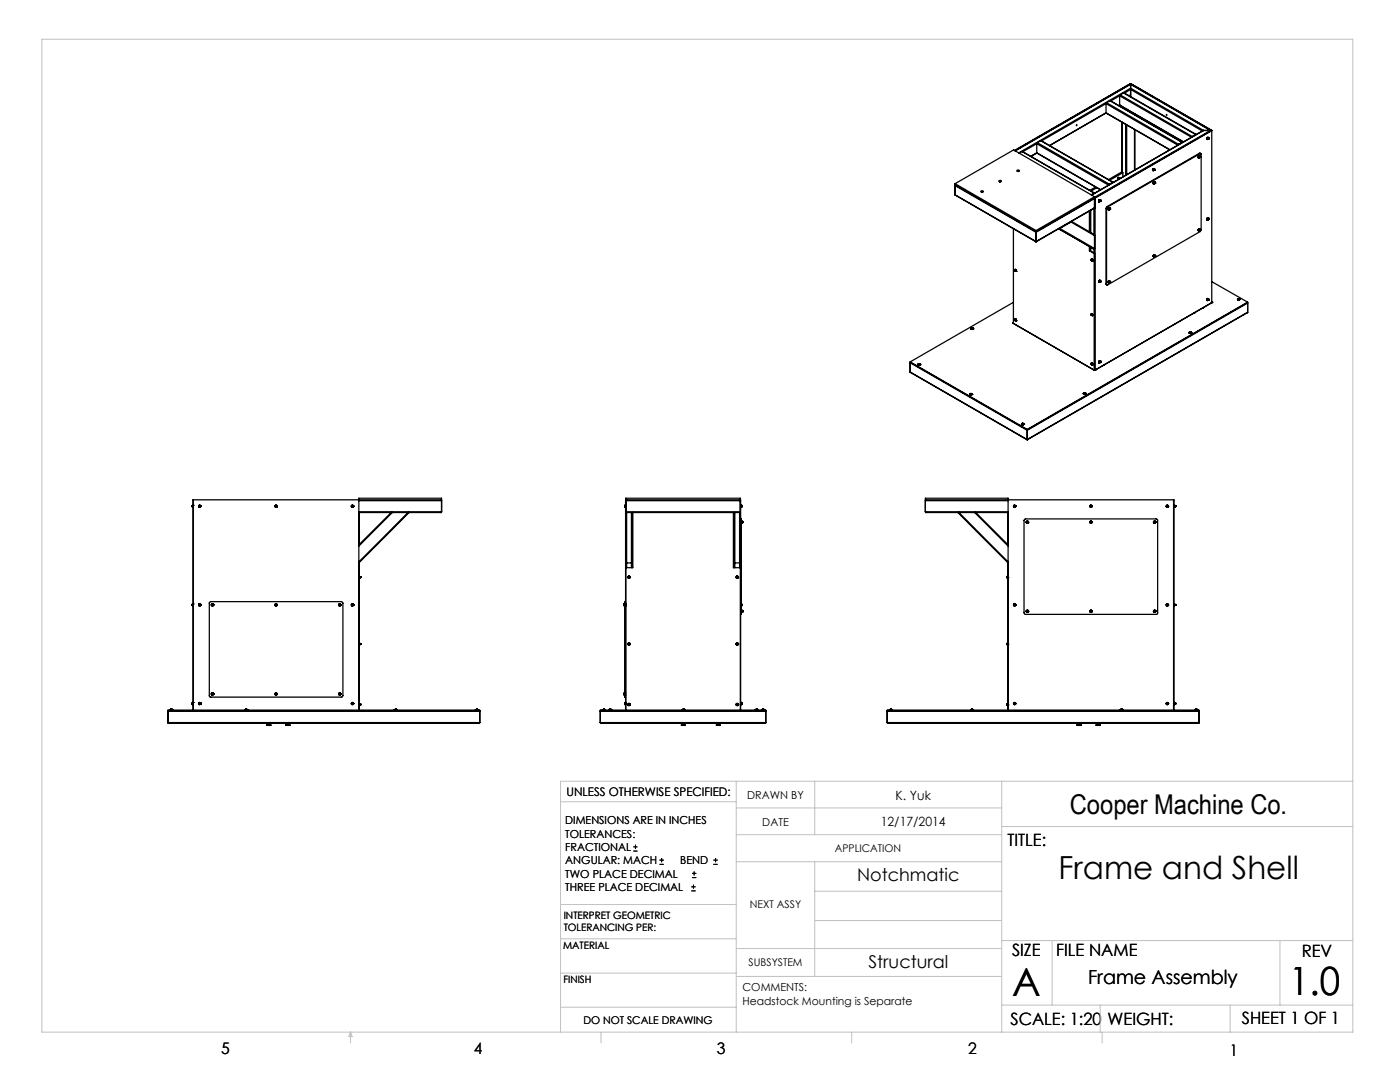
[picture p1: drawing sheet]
<svg xmlns="http://www.w3.org/2000/svg" width="279mm" height="216mm" viewBox="0 0 279 216" stroke-linecap="round" stroke-linejoin="round" font-family="sans-serif">
<g fill="none" stroke="#000" stroke-width=".2">
<path d="M126.4 169.8h.8M126.4 169h.8M126.8 168.6v.8M131.6 172.5h.9M131.6 171.6h.9M132 171.2v.8M138 177.8h.8M138 177h.8M138.1 175.1h.9M138.1 174.3h.9M138.4 176.5v.8M138.5 173.9v.8"/>
<path d="M142.4 172.5h.8M142.4 171.6h.8M142.8 171.2v.8"/>
</g>
<g fill="none" stroke="#c0c0c0" stroke-width=".2">
<path d="M8.4 7.8h261.6v198.2h-261.6zM111.9 160h35M146.9 155.9v50.1M162.6 155.9v10.6M199.9 155.9v50.1M270 155.9h-158.1v50.1M146.9 166.5h53M146.9 161.2h53M146.9 171.9h53M162.6 171.9v22.9M162.6 177.8h37.3M199.9 164.9h70.1"/>
<path d="M111.9 194.2h35M111.9 187.3h35M111.9 180.5h35M146.9 189.3h53M146.9 194.8h53M162.6 183.7h37.3M199.9 187.7h70.1M210 187.7v12.9M255.4 187.7v12.9M70 206v2.1M70 206l.3 .8h-.7zM111.9 201h35"/>
<path d="M119.9 206v2.1M170 206v2.1M199.9 200.6h70.1M219.6 200.6v5.4M220 206v2.1M245.5 200.6v5.4"/>
</g>
<g fill="none" stroke="#000" stroke-width=".25">
<path d="M223.4 19.1v1.9M223.4 19.1l14.4 8.3M223.4 19.1l-1.7 1M223.6 18.9l-.2 .2M223.6 18.9l14.3 8.3M224.2 18.6l14.5 8.2M224.2 18.6l-.6 .3M224.2 18.6l14.4 8.2M225.6 16.7l16.2 9.3M225.6 16.7l-23.1 13.3M225.6 17.6v.3M225.6 18.7v.1"/>
<path d="M225.6 16.8h.1M225.6 16.8l-23 13.3M225.6 16.8l16.1 9.3M225.6 16.7v.1M225.6 16.8v.8M225.6 17.9v1.4M225.6 16.7l-23.1 13.4M225.6 17.6l14.6 8.4M225.6 16.8l16 9.2M225.6 17.9l-1.2 .7M225.6 17.6l-22.3 12.9M225.6 17.9l14.4 8.2"/>
<path d="M190.6 38.9h.1M190.6 37l16.2 9.4M190.6 38.9l16.2 9.3M190.6 36.7v.2l16.2 9.3M190.6 37v1.9M190.6 36.7l16.2 9.3M190.6 36.7l11.7-6.8 16.1 9.4M190.7 36.9l-.1 .1M190.7 38.9l16.1 9.4M195.8 38.1h.3a.18 .18 0 0 1 0 .2 .18 .18 0 0 1-.2 0 .18 .18 0 0 1-.1-.2zM195.9 38.3h.2M199.5 36.3h.2"/>
<path d="M203 34l.3-.1a.21 .21 0 0 1-.1 .3 .21 .21 0 0 1-.2-.2zM203.1 34.2h.2M203.1 34.2h.1M203.2 34.2h.1M204 30.2l14.4 8.3M204 30.2l-.6 .4M204 30.2l14.3 8.3M206.9 30.5v.1M206.9 28.7v1.8M206.9 28.7l14.3 8.2M206.9 30.5l12.8 7.4M206.9 28.7l-2.8 1.6"/>
<path d="M206.9 30.5l-1.2 .7M206.9 30.6l12.7 7.3M206.9 30.6l-1.2 .6M207 28.5l-.1 .2M207 28.5l14.4 8.3M207.7 28.1l14.4 8.3M207.7 28.1l-.7 .4M214.8 25l.1-.1-.1 .2zM218.3 38.5l.1 .1M218.3 38.5l-.5 .4M218.4 39.3v34.5M218.4 39.3l-11.6 6.7"/>
<path d="M218.5 39.5l-11.7 6.9M218.5 39.5v34.4M218.7 37.3l-1.2 .7M218.9 37.5l-1.2 .6M219.5 39.9h.1M219.5 39.9l-.2 .1v.3M219.5 39.9l-.2 .2v.2M220.7 22.5l12.7 7.4zM220.7 22.5l-11.2 6.6M220.7 20.7v1.8M220.7 20.7l14.4 8.3M220.7 20.7l-12.8 7.4"/>
<path d="M220.7 22.5l-11.3 6.5M220.8 20.5l-.1 .2M220.8 20.5l14.4 8.3M221.4 36.8l-.1 .1M221.5 20.1l14.5 8.3M221.5 20.1l-.7 .4M221.5 20.1l14.4 8.3M222.1 36.4h.1M222.1 36.4l-.7 .4M223.1 35.4v.2l.1-.1M223.2 35.5v.1M223.2 35.5h.1"/>
<path d="M223.2 35.4h.1M223.2 35.4l-.1 .1M223.2 35.6h.1M223.2 35.4v.1M223.2 35.4v.2M223.3 35.5h.1M223.3 35.5h-.1M223.3 35.4l-.1 .1M223.3 35.4v.1M223.4 21h.1M223.4 21l-.1 .1M223.4 21l12.8 7.3"/>
<path d="M223.5 21l12.6 7.3M223.9 21.3v.1M223.9 24.4v10M224.1 34.5l-2.7 1.5M224.1 34.5v.8M224.1 34.5l-.3-.2-2.6 1.5M224.6 21.7v.1M224.6 24.8v10.2M224.9 21.8v.2M224.9 24.9v10M226.4 22.7v.2M226.4 25.9v8"/>
<path d="M226.5 22.8v.1M226.5 25.9v8M230.1 34h.1M230.1 33.7h.2M230.1 33.7v.3M230.2 33.9h.1M230.2 33.9l.1 .1M230.2 36.7h.1M230.3 33.9v.1M230.3 33.8l.1 .1M230.3 33.8h.1M230.3 33.8v.1"/>
<path d="M230.3 33.9h.1M230.3 33.9h-.1M230.3 33.7l-.2 .1v.2M230.3 33.7h.1M230.3 36.6h.1M230.3 33.7h-.2M230.3 33.7h-.2v.3M230.3 36.5l.1 .1M230.3 33.9l-.2 .1M230.3 33.7l.1 .1M230.3 36.5h.1M230.3 36.5v.1"/>
<path d="M230.3 36.6l.1 .1M230.4 36.3h.1M230.4 36.3l-.2 .2v.2M230.4 33.9l-.1 .1M230.4 36.5h.1M230.4 36.6h.1M230.4 36.6v.1M230.4 33.8l-.1-.1-.2 .1 .1 .2h.1M230.4 33.8v.1M230.4 33.9h-.1M230.4 36.3l-.2 .1v.3M230.4 36.3l-.2 .4 .3-.2"/>
<path d="M230.4 36.3l.1 .2M230.4 36.3v.3M230.4 36.6l-.2 .1M230.5 36.5h-.1M235.2 28.8l-.1 .1M235.9 28.4h.1M235.9 28.4l-.7 .4M237.9 27.2l-.1 .2M238.6 26.8h.1M238.6 26.8l-.7 .4M239.1 31.4l.1 .1M239.1 31.4v.1"/>
<path d="M239.1 31.5h.1M239.2 31.5h.1M239.2 31.3l.2-.1a.16 .16 0 0 1 0 .2 .16 .16 0 0 1-.2 0zM239.3 31.3h.1M239.3 31.3v.1M239.3 31.4h.1M239.3 31.4l.1 .1M239.3 31.3l.1 .1M239.3 31.1l.1 .1M239.3 31.1l-.2 .2 .1 .2M239.3 31.4v.1M239.3 31.5h.1"/>
<path d="M239.4 31.3h.1M239.4 31.4v.1M239.4 31.4h.1M239.4 31.1v.1M239.4 31.1l-.3 .3M239.4 30.6h.2M239.4 31.2l-.2 .3M239.4 31.1h.1M239.4 31.1l-.3 .2 .1 .2M239.4 31.3v.1M239.4 30.6l.1 .1M239.4 30.6l-18.4 10.6"/>
<path d="M239.4 31.2v.2M239.4 31.2l-.3 .2M239.4 31.4l-.2 .1M239.5 30.7h.2v15.2l-.1 .2-18.5 10.7-.2 .1-.1-.2M239.5 30.7l-18.4 10.6M240.2 26l-22.4 12.9M240.2 26h1.4M240.2 26l-22.3 12.9M240.8 27.8h.1M240.9 27.8h.1M241 27.7h.1M241 27.8h.1"/>
<path d="M241 27.6h.1M241.1 27.4h.1M241.1 27.6h.1M241.1 27.4l-.3 .1v.3M241.1 27.6v.1M241.1 27.5l.1 .1M241.1 27.4l-.2 .2v.2M241.1 27.7v.1M241.1 27.7h.1M241.1 27.4l-.3 .2 .1 .2M241.1 27.7l-.2 .1M241.2 27.6l-.2-.1-.1 .3h.1l.1-.1"/>
<path d="M241.2 27.6l-.1 .1M241.6 26l.1 .1M241.6 26l-23.2 13.4M241.8 26l-23.3 13.5M241.8 26l-35 20.2M241.8 26v34.4l-23.3 13.5M241.8 26h.1M202.2 45.6v18.9M202.5 54l.1 .1M202.5 54l.1-.2 .2 .2-.1 .2-.1-.1M202.5 54l.2 .2M202.5 53.8v.2"/>
<path d="M202.5 54h.1M202.5 53.8h.1M202.5 54h.2M202.6 53.8h.1M202.6 53.9h.1M202.6 53.9v.1M202.6 54h.1M202.6 54v.1M202.6 54.1h.1M202.6 53.8l.2 .1-.1 .3M202.6 53.8l.2 .1v.3M202.6 53.8h-.1"/>
<path d="M202.6 54h-.1M202.6 53.8l.1 .4M202.7 53.8l.1 .4M202.7 54h-.1M202.7 54.2h.1M202.8 54.2h.1M206.8 46.2v.2M206.8 48.2v.1M206.8 46v.2M206.8 46.4v1.8M211.3 45.6l7 4.1M211.3 45.6l6.4 3.7"/>
<path d="M211.5 45.6h-.2M211.5 45.6l6.9 4-.1 .1M213.7 44.3l4.7 2.7-.1-.2M213.7 44.3l-2.2 1.3M213.8 44.2l-.1 .1M213.8 44.2l4.5 2.6M217.4 42.1l.1 4.2M217.4 49.2v.8M217.4 50l1 .6M217.6 42v4.4M217.6 49.3v.8M217.7 42v4.4"/>
<path d="M217.7 49.3v.8M217.7 49.3l.6 .4M217.8 51.9h.1M217.8 51.7v.3l.2 .1M217.8 51.9v.1M217.8 51.7l.3 .1-.1 .3M217.8 51.7l.1 .1M217.8 51.7h.1M217.8 51.8l.1 .1M217.8 51.8v.1M217.8 52h.1M217.8 51.7l.3 .2-.1 .2"/>
<path d="M217.9 51.9h.1M217.9 52h.1M217.9 51.9h-.1M217.9 51.9l-.1 .1M217.9 51.8l.1 .3-.2-.2M217.9 51.9v.1M217.9 51.8l-.1 .1M217.9 51.8l.1 .3M217.9 51.7l.2 .4M217.9 52h-.1M218.3 41.6v5.2M218.3 49.7v.8"/>
<path d="M218.4 41.5v.1M218.4 50.6v23.2M218.4 41.5h.1M218.4 41.5l-11.6 6.8M218.4 41.5l-11.6 6.7M219.3 56.3h.1M219.3 40.3h.1M219.4 56.2h.1M219.4 40.1v.1M219.4 40.1h.1M219.5 56.1h.1M219.5 56.1v.1"/>
<path d="M219.5 56.2h.1M219.5 40.2h.1M219.5 40h.1M219.5 40.1h.1M219.5 40.1h-.1M219.5 40.1l-.1 .1M219.5 56.3h.1M219.5 40l.1 .1M219.5 56h.1M219.5 56.2v.1M219.5 40.1v.1M219.5 56l-.2 .1v.2"/>
<path d="M219.5 40v.1M219.5 56.1l.1 .1M219.6 56.2l-.2 .1M219.6 40.1l-.2 .2M219.6 56.2h-.1M219.6 40.1h-.1M219.6 40v.1M219.6 40l-.1 .1M219.6 56.1h-.2v.2M219.6 40h-.2v.3M220.7 56.7l.2 .2M220.7 41.6v15.1"/>
<path d="M220.7 41.6l.1 .1M220.7 56.7h.1M220.8 41.7v15M221 41.2l-.3 .4M221 41.2l.1 .1M221.1 41.3l-.3 .4M221.2 56.3v.1M221.2 41.8v.1M221.2 41.8h.1M221.2 56.4h.1M221.2 41.9h.1M221.3 56.2h.1"/>
<path d="M221.3 56.2l.1 .1M221.3 41.7h.1M221.3 41.7l.1 .1M221.4 56.1a.15 .15 0 0 1 .1 .2 .15 .15 0 0 1-.3 0zM221.4 56h.1M221.4 56l-.2 .2v.2M221.4 41.5h.1M221.4 41.5l-.2 .1v.3M221.4 56.2h.1M221.4 56.3h.1M221.4 41.7h.1M221.4 41.8h.1"/>
<path d="M221.4 56l-.2 .4M221.4 41.5l-.2 .4M221.4 56.2l.1 .1M221.4 41.5l-.1 .4 .2-.2M221.4 56.1h.1M221.4 56.1v.1M221.4 41.6h.1M221.4 41.6v.1M221.4 41.5h-.2v.3M221.4 56l-.2 .3 .1 .1M221.4 56v.1M221.4 41.5l.1 .2"/>
<path d="M221.4 41.5l-.2 .3 .1 .1M221.4 56.1l.1 .2M221.4 41.5l.1 .3-.2 .1M221.4 41.7v.1M221.4 56l-.2 .3M221.4 56.1h-.2v.2M221.4 41.5l-.2 .3M221.5 56.3l-.2 .1M221.5 41.7h.1M230.2 51.2h.1M230.3 51.1h.1M230.3 51l.1 .1"/>
<path d="M230.3 51h.1M230.3 51v.1M230.3 51.2h.1M230.4 50.8h.1M230.4 50.8l-.2 .2v.2M230.4 51h.1M230.4 51.1h.1M230.4 51.1l-.1 .1M230.4 51.1v.1M230.4 50.8l-.2 .1v.3M230.4 50.8v.1M230.4 50.9v.2"/>
<path d="M230.4 51.1l-.2 .1M230.5 51l-.1 .2M230.5 51l-.1 .1M230.5 51l-.1-.1h-.1l-.1 .3h.2M239.1 45.9l.1 .1M239.1 45.9v.1M239.1 46h.1M239.2 46h.1M239.3 45.8v-.1a.15 .15 0 0 1 .1 .2 .15 .15 0 0 1-.2 0zM239.3 45.9h.1M239.3 45.6h.1M239.3 45.6l-.2 .2 .1 .2"/>
<path d="M239.3 45.9v.1M239.4 45.8h.1M239.4 45.8v.1M239.4 45.9h.1M239.4 45.6l-.3 .3M239.4 45.6l-.2 .4M239.4 45.6l-.3 .2 .1 .2M239.4 45.6h.1M239.4 45.7v.2M239.4 45.9l-.2 .1M240.8 43.9h.1M240.8 59.9h.1"/>
<path d="M240.9 43.9h.1M240.9 59.9v.1M241 43.8h.1M241 59.8h.1M241 59.8v.1M241 43.7v.1M241.1 43.8h.1M241.1 43.6h.1M241 43.7h.1M241 59.9h.1M241 59.7h.1M241 59.7l.1 .1"/>
<path d="M241 59.8l.1 .1M241 43.7l.1 .1M241.1 43.5h.1M241.1 59.6h.1M241.1 43.6v.1M241.1 43.7h.1M241.1 43.7h-.1M241.1 59.7v.1M241.1 59.8h.1M241.1 59.9h-.1M241.1 43.5l-.3 .1v.3M241.1 59.6l-.3 .1v.2"/>
<path d="M241.1 59.9h.1M241.1 43.5l.1 .1M241.1 43.5l-.3 .2 .1 .2M241.1 59.6l.1 .1M241.1 59.6l-.2 .1v.2M241.1 43.7v.1M241.1 59.8v.1M241.1 59.6l-.3 .1 .1 .3M241.1 43.5l-.2 .1v.3M241.1 59.6l-.2 .1v.3M241.1 59.6l-.3 .2 .1 .1M241.1 43.7l-.1 .1"/>
<path d="M241.1 43.8l-.2 .1M241.1 59.8l-.2 .2M241.2 43.6l-.1-.1-.2 .4h.1l.1-.2M241.2 59.7l-.2-.1-.1 .3 .1 .1 .1-.2M241.2 43.6l-.1 .1M241.2 59.7l-.1 .1M241.8 56.2l7.2 4.1M247 59.7l.2-.1 .2 .1M247 59.8h.1M247 59.7l.1 .2h.2M247 59.8l.3 .1M247 59.7v.1"/>
<path d="M247.1 59.6h.2l.1 .2h-.4M247.1 59.6h.1M247.1 59.7h.1M247.1 59.6l-.1 .2M247.2 59.6h.1M247.2 59.6v.1M247.2 59.7h.1M247.3 59.7h.1M247.3 59.6v.1M247.4 59.8h-.4M247.4 59.7l-.1 .2M247.4 59.8l-.1 .1"/>
<path d="M247.4 59.7l-.4 .1M247.4 59.7v.1M181.6 74.2l23.4 13.6M181.6 72.2l23.4 13.5M181.6 72.2l23.4 13.6M181.6 72.4v1.8M181.6 72.4l23.4 13.5M181.6 74.2l23.4 13.5M181.6 72.4h.1M183.2 72.7l.1 .1 .3-.1M183.2 72.7h.1M183.2 72.7l.2 .2 .3-.2"/>
<path d="M183.4 72.6l.2 .1h-.3M183.4 72.6h.1M183.4 72.6l-.1 .1M183.4 72.6v.1M183.4 72.6l-.2 .1M183.4 72.6l.2 .1M183.4 72.7h.1M183.5 72.6v.1M183.5 72.6h.1M183.6 72.7l-.1 .1-.3-.1M183.6 72.7l-.2 .1-.2-.1M183.6 72.7h.1"/>
<path d="M183.7 72.7h.1M193.5 78.7h.1M193.5 78.7l.2 .1 .3-.1M193.6 78.7l.1 .1 .3-.1M193.6 78.6v.1M193.6 78.7h.1M193.7 78.6h.1M193.7 78.5l.3 .2h-.4M193.7 78.5h.1M193.7 78.5v.1M193.7 78.5l-.1 .2M193.7 78.5l-.1 .1"/>
<path d="M193.7 78.5l.3 .1M193.7 78.6l.1 .1M193.8 65.6l.2 .1 .2-.1M193.8 65.6h.1M193.8 78.6h.1M193.8 65.6l.1 .1h.2M193.8 65.6l.3 .1M193.8 65.5v.1M193.8 78.6v.1M193.9 65.5h.1M193.9 65.4h.2M193.9 65.4h.1"/>
<path d="M193.9 65.4l-.1 .1 .1 .2 .3-.1-.1-.2M194 65.4l-.2 .1M194 65.4l.2 .1M194 65.5h.1M194 65.4h.1M194 78.6l-.2 .2-.2-.1M194 78.7l-.3 .1-.1-.1M194 78.6v.1M194 78.7h.1M194 65.5v.1M194 65.4v.1M194.1 65.5h.1"/>
<path d="M194.2 65.6h.1M194.2 65.6l-.1 .1M194.2 65.5l-.1 .2-.3-.1M194.2 65.6h-.4M194.2 65.5v.1M202.2 60.3l-20.6 11.9M202.5 63.6v.3l.2 .1M202.5 63.8h.1M202.5 63.8v.1M202.5 63.9h.1M202.5 63.6l.1 .1M202.5 63.6h.1"/>
<path d="M202.6 63.6h.1M202.6 63.8h.1M202.6 63.9h.1M202.6 63.6l.2 .3-.1 .1M202.6 63.6l.2 .1v.3M202.6 63.8v.1M202.6 63.8l-.1 .1M202.6 63.7l.1 .3-.2-.2M202.6 63.7l-.1 .1M202.6 63.7l.1 .3M202.7 63.6l.1 .4M202.7 63.9h.1"/>
<path d="M202.7 63.9h-.1M202.7 64h.1M202.8 64h.1M216.2 78.6h.1M216.2 78.5l.1 .2h.3M216.2 78.6l.4 .1M216.2 78.5l.1 .1M216.2 78.5v.1M216.3 78.5h.3l-.3 .1zM216.4 78.5h.1M216.3 78.5h.1M216.4 78.4h.1"/>
<path d="M216.4 78.4v.1M216.4 78.4l-.2 .1M216.4 78.4l.2 .1M216.5 78.5h.1M216.5 78.4h.1M216.5 78.4v.1M216.6 78.5l-.1 .2-.2-.1M216.6 78.6h.1M216.6 78.5v.2M216.6 78.6v.1M216.6 78.5l-.3 .1M216.6 78.6h-.3"/>
<path d="M216.6 78.5v.1M217.8 72.5h.1a.16 .16 0 0 1 .1 .3 .15 .15 0 0 1-.2 0 .15 .15 0 0 1 0-.2zM217.8 62.8v.1M217.8 72.6h.1M217.8 72.6v.1M217.8 62.8h.1M217.8 62.8v-.2l.2 .2v.2l-.2-.1M217.8 72.7l.2 .1M217.8 72.5v.2M217.8 62.6v.3l.2 .1M217.8 72.7h.1M217.8 72.5h.3l-.1 .3"/>
<path d="M217.8 62.6l.3 .1-.1 .3M217.8 72.5h.1M217.8 62.6h.1M217.8 72.4h.1M217.8 62.9h.1M217.8 72.4l.3 .3-.1 .1M217.8 62.6l.3 .2v.2M217.9 72.7h.1M217.9 72.6v.1M217.9 72.6h.1M217.9 62.8h.1M217.9 62.9h-.1"/>
<path d="M217.9 62.9h.1M217.9 72.6h-.1M217.9 72.7h-.1M217.9 72.6l-.1 .1M217.9 62.8h-.1M217.9 72.5l.1 .3M217.9 62.6l.1 .4M217.9 62.8l-.1 .1M217.9 72.5l.2 .3M217.9 62.6l.2 .3M217.9 62.8v.1M217.9 62.6l.2 .4"/>
<path d="M218 63h.1M218.4 73.8l.1 .1M218.6 73.8h.1M219.3 72.4h.1M219.4 72.3h.1M219.5 72.2h.1M219.5 72.2l-.1 .1M219.5 72.3h.1M219.5 72.2v.1M219.5 72h.1M219.5 72l-.2 .1v.3M219.5 72l-.2 .2v.2"/>
<path d="M219.6 72.3l-.2 .1M219.6 72.2h-.1M219.6 72.2h.1M219.6 72.1h-.2v.3M220.2 72.9h.1M220.2 72.8l.1 .1M237.3 66.4h.1M237.3 66.4l.2 .1 .2-.1M237.3 66.3a.16 .16 0 0 1 .3-.1 .15 .15 0 0 1 0 .2zM237.3 66.3v.1M237.4 66.3h.1M237.5 66.3h.1"/>
<path d="M237.5 66.2l-.2 .1M237.5 66.2l.2 .1M237.5 66.2v.1M237.5 66.3l.1 .1M237.5 66.2l.1 .1M237.5 66.2h.1M237.6 66.3h.1M237.6 66.3v.1M237.7 66.4l-.1 .1-.3-.1M237.7 66.4h.1M237.7 66.3l-.1 .2-.3-.1M237.7 66.4l-.2 .1-.2-.1"/>
<path d="M237.7 66.3v.1M238.3 62.4h.1M238.4 62.4h.1M240 61.5h.1M240.2 61.3v.1M241.7 60.4l.1 .1M241.8 60.4h.1M241.8 60.2l.2 .1-23.6 13.6-16.3-9.4 .1-.2-.1 .2M241.8 60.3h.2M248.9 60.4l.1 .1M248.9 62.4l-43.9 25.4M249 62.3l-.1 .1"/>
<path d="M249 60.3l-44 25.4M249 60.3l-44 25.5M249 60.5v1.8M249 60.5l-44 25.4M249 62.3l-44 25.4M38.6 99.7v42M71.6 99.9h16.5M87.9 99.7l.2 .2M88.1 99.9v2.2M125.1 99.7l-.2 .2h22.8l-.1-.2M184.7 99.9h16.5M184.7 99.9v2.2"/>
<path d="M184.9 99.7l-.2 .2M203.9 84.6l.1 .2 .3-.2M203.9 84.7h.1M203.9 84.7l.1 .1 .3-.1M203.9 84.6v.1M203.9 84.6h.1M204 84.5h.1M204 84.6h.1M204 84.5v.1M204.1 84.5l-.2 .1M204.1 84.5l.2 .1M204.1 84.6h.1"/>
<path d="M204.1 84.5h.1M204.1 84.5v.1M204.1 84.5l.1 .1M204.2 84.6h.1M204.3 84.7h.1M204.3 84.6l-.1 .1h-.3M204.3 84.6l-.2 .2-.2-.1M204.3 84.6h.1M205 85.8v.1M205 87.7v.1M205 85.7v.1M205 85.9v1.8"/>
<path d="M234.2 99.7v42M38.3 101h.1M38.3 101l.1 .1M38.3 101.1h.1M38.4 101.1v.1M38.4 101v.1M38.4 101h.1M38.4 100.9v.1M38.4 101.1h.1M38.4 101.2h.1M38.4 100.8h.1M38.4 100.8v.1"/>
<path d="M38.4 100.8v.4M38.5 100.8v.4M38.5 101.2h.1M38.5 100.8h.1M39.8 101h.1M39.8 101.1h.1M39.8 100.9v.1M39.8 101v.1M39.8 100.9h.1M39.9 101h.1M39.9 101.1h.1M39.9 100.9v.1"/>
<path d="M39.9 101v.1M39.9 100.9h.1M55 101h.1M55 101.1h.1M55 100.9l.1 .1M55 100.9v.1M55 101v.1M55 100.9h.1M55.1 101.1h-.1M55.1 101.1h.1M55.1 101h.1M55.1 100.9l.1 .1"/>
<path d="M55.1 100.9v.1M55.1 101l.1 .1M55.1 100.9h.1M55.1 101v.1M55.2 101.1h-.1M55.2 101h-.1M55.2 101.1h.1M55.2 101h.1M70.2 101h.1M70.2 101.1h.1M70.2 101.1h.2M70.3 101h.1"/>
<path d="M70.3 100.9v.1M70.3 100.9l-.1 .1M70.3 101l-.1 .1M70.3 100.9h.1M70.3 101.1h.1M70.3 101v.1M70.4 100.9v.1M70.4 100.9l-.1 .1M70.4 101.1h.1M70.4 101v.1M70.4 101h.1M70.4 100.9h.1"/>
<path d="M71.6 108.7l6.5-6.4h.2l-6.7 6.7M71.6 112.1l9.8-9.8h.2l-10 10M71.6 113.3h.1M71.6 102.1h16.5M71.6 115h.1M71.6 115.4h.1M71.6 102.3v6.4M71.6 112.3v29.4M71.7 115h.1M71.7 115.4h.1M71.7 115v.4M71.8 115.4h-.1"/>
<path d="M71.8 115v.1M71.8 115v.4M71.8 115.3v.1M71.8 115.1h.1M71.8 115.3h.1M71.8 115.1v.1M71.8 115.2h.1M71.8 115.2v.1M88.1 102.1l-.1 .2h-16.4M124.7 101.1v.1M124.7 101.1h.1M124.7 101h.1"/>
<path d="M124.7 101v.1M124.7 101.2h.1M124.7 100.8h.1M124.7 100.8v.2M124.7 100.8v.4M124.8 100.8v.4M124.8 100.8h.1M124.8 100.8l-.1 .4M124.8 100.9h.1M124.9 102.3v9.8M124.9 102.3h.2M124.9 112.1l.2 .2"/>
<path d="M124.9 102.3v-2.9h22.8v2.9M124.9 112.1v29.6M125.1 102.3v10M125.1 102.3l-.2-.2h22.8l-.1 .2M125.1 112.3h.9M125.1 102.3h22.5M125.1 112.3v1M125.4 115.1h.1M125.4 115.1v.1M125.4 115.2h.1M125.4 115.1h.2M125.5 115.1h.1"/>
<path d="M125.5 115.2h.1M125.5 115.3h.1M125.5 115.2v.1M125.6 115.1h.1M125.6 115.3h.1M125.6 115.2h.1M125.6 115.1v.1M126 102.3v10M126 112.3v1M126.2 102.3v9.8M126.2 112.1l-.2 .2M126.2 112.1v1.2"/>
<path d="M126.3 102.3v11h-1.4M146.4 102.3v11h1.3M146.5 102.3v9.8M146.5 112.1l.1 .2M146.5 112.1v1.2M146.6 102.3v10M146.6 112.3h1M146.6 112.3v1M147 115.1h.1M147 115.1v.1M147 115.2h.1M147 115.1h.2"/>
<path d="M147.1 115.1h.1M147.1 115.2h.1M147.1 115.3h.1M147.1 115.1v.2M147.1 115.2v.1M147.2 115.1h.1M147.2 115.2h.1M147.2 115.2h-.1M147.2 115.1v.1M147.6 102.3v10M147.6 102.3h.1M147.6 112.3v1"/>
<path d="M147.7 102.3v9.8M147.7 112.1l-.1 .2M147.7 112.1v29.6M147.8 100.8h.1M147.8 101.2h.1M147.8 101.1h.1M147.8 100.9h.1M147.8 100.8v.4M147.8 103.5h.2v.4M147.8 103.9h.2M147.9 100.8h.1M147.9 101.2h.1"/>
<path d="M147.9 100.8v.4M147.9 100.8l.1 .1M148 101.1l-.1 .1M148 101.1h.1M148 101v.1M148 101h.1M148 100.9h.1M148 100.9v.1M148 104h.1M148 103.9v18.4M148 104v.4M148 104.4h.1"/>
<path d="M148.1 104v.1M148.1 104v.4M148.1 104.1h.1M148.1 104.1v.1M148.1 104.2h.1M148.1 104.2v.2M184.7 102.1l.2 .2M184.7 102.1h16.5M184.9 102.3h16.3M201 115.1v.1M201 115.1h.1M201 115.2v.1"/>
<path d="M201 115.2h.1M201 115.3v.1M201 115.3h.1M201 115.4h.1M201 115h.1M201 115v.1M201 115v.4M201.1 115v.4M201.1 115h.1M201.1 115.4h.1M201.1 115.3h.1M201.2 115.3h.1"/>
<path d="M201.2 113.3h.1M201.2 108.7l-6.5-6.4h-.2l6.7 6.7M201.2 112.1l-9.8-9.8h-.2l10 10M202.4 101h.1M202.4 101h.2M202.5 101.1h.1M202.5 100.9h.1M202.5 100.9v.1M202.5 101h.1M202.5 100.9v.2M202.5 101v.1M202.6 101h.1"/>
<path d="M204.5 103.6l.2-.1h26l.3 .1v18.9l-26.5 .1-.1-.3v-18.4zM204.9 104.2h.1M204.9 104.1h.1M204.9 104.1v.1M204.9 104.1h.2M205 104.1h.1M205 104.2h.1M205 104.2v.1M205 104.3h.1M205 104.1v.2M205.1 104.2h.1M205.1 104.1v.1"/>
<path d="M205.1 104.1h.1M205.1 104.2h-.1M217.6 104.2h.1M217.6 101h.1M217.6 101h.2M217.6 104.1h.1M217.6 104.1v.1M217.6 104.1h.2M217.7 104.1h.1M217.7 104.2h.1M217.7 104.2v.1M217.7 104.3h.1"/>
<path d="M217.7 101h.1M217.7 101.1h.1M217.7 100.9h.1M217.7 100.9v.1M217.7 100.9v.2M217.7 101v.1M217.7 104.1v.1M217.8 104.2h.1M217.8 104.1v.1M217.8 104.1h.1M217.8 101h.1M217.8 101h-.1"/>
<path d="M217.8 104.2h-.1M230.3 104.2h.1M230.3 104.1h.1M230.3 104.1v.1M230.3 104.1h.2M230.4 104.1h.1M230.4 104.2h.1M230.4 104.2v.1M230.4 104.3h.1M230.4 104.1v.1M230.5 104.2h.1M230.5 104.1v.1"/>
<path d="M230.5 104.1h.1M230.5 104.2h-.1M232.8 101h.1M232.8 101h.3M232.9 101h.1M232.9 101.1h.1M232.9 100.9h.1M232.9 100.9v.1M232.9 100.9v.2M233 101h.1M233 101.1h.1M233 101v.1"/>
<path d="M233 100.9v.1M233.1 101h.1M234.3 100.8h.1M234.3 100.8v.4M234.4 100.8h.1M234.4 101.2h.1M234.4 100.8v.4M234.4 101.2h-.1M234.4 100.8l.1 .1M234.4 101.1v.1M234.4 100.9l.1 .1M234.4 101h.1"/>
<path d="M234.4 101.1h.1M234.5 101h.1M234.5 101v.1M234.5 101.1h.1M234.5 101.1h-.1M38.3 120.7h.1M38.4 120.8v.1M38.4 120.7v.1M38.4 120.7h.1M38.4 120.7h-.1M38.4 120.6v.1M38.4 120.6h.1"/>
<path d="M38.4 120.8h.1M38.4 120.9h.1M38.4 120.5h.1M38.4 120.5v.1M38.4 120.5v.4M38.5 120.5v.4M38.5 120.9h.1M38.5 120.5h.1M39.8 120.7h.1M39.8 120.8h.1M39.8 120.6v.1M39.8 120.7v.1"/>
<path d="M39.8 120.6h.1M39.9 120.7h.1M39.9 120.8h.1M39.9 120.6v.1M39.9 120.6h.1M39.9 120.7v.1M41.8 120.2l.3-.1h26.2l.1 .3v18.4l-.1 .2h-26.5zM42.3 120.7h.1M42.3 138.4h.1M42.3 120.7v.1M42.3 120.8h.1M42.3 138.5h.1"/>
<path d="M42.3 138.5v.1M42.3 138.6h.1M42.3 120.7h.2M42.3 138.5h.2M42.4 120.7h.1M42.4 138.4h.1M42.4 138.5h.1M42.4 120.7v.1M42.4 138.5v.1M42.4 120.6h.1M42.4 120.6v.1M42.4 120.8h.1"/>
<path d="M42.4 120.7l-.1 .1M42.4 138.5l-.1 .1M42.4 138.4v.1M42.4 120.6v.2M42.5 138.5h.1M42.5 120.7v.1M55 120.7h.1M55 138.5h.1M55 138.4h.1M55 138.4v.1M55 120.7v.1M55 120.8h.1"/>
<path d="M55 138.5v.1M55 138.6h.1M55 120.7h.2M55 138.5h.2M55.1 138.5h.1M55.1 120.7v.1M55.1 138.5v.1M55.1 120.6h.1M55.1 120.6v.1M55.1 120.7h.1M55.1 120.8h.1M55.1 138.4h.1"/>
<path d="M55.1 120.7l-.1 .1M55.1 138.4l-.1 .1M55.1 138.5l-.1 .1M55.1 138.4v.1M55.1 120.6v.2M55.1 120.7l.1 .1M55.2 120.8h.1M55.2 120.7v.1M55.2 138.5h.1M67.7 120.7h.1M67.7 138.5h.1M67.7 138.4h.1"/>
<path d="M67.7 138.4v.1M67.7 120.7v.1M67.7 120.8h.1M67.7 138.5v.1M67.7 138.6h.1M67.7 120.7h.2M67.7 120.7l.1 .1M67.7 138.5l.1 .1M67.7 138.5h.2M67.8 120.7h.1M67.8 138.4h.1M67.8 120.6h.1"/>
<path d="M67.8 120.6v.1M67.8 120.8h.1M67.8 138.5v.1M67.8 138.5h.1M67.8 120.7l-.1 .1M67.8 138.4l-.1 .1M67.8 138.5l-.1 .1M67.8 138.4v.1M67.8 120.6v.2M67.9 138.5h.1M67.9 120.7v.1M70.2 120.7h.1"/>
<path d="M70.2 120.8h.1M70.2 120.8h.2M70.3 120.7h.1M70.3 120.6v.1M70.3 120.6l-.1 .1M70.3 120.7l-.1 .1M70.3 120.6h.1M70.3 120.7v.1M70.3 120.8h.1M70.4 120.6v.1M70.4 120.6l-.1 .1M70.4 120.7h.1"/>
<path d="M70.4 120.6h.1M70.4 120.8h.1M70.4 120.7v.1M71.6 128.3h.1M71.6 128.7h.1M71.7 128.3h.1M71.7 128.7h.1M71.7 128.3v.4M71.8 128.7h-.1M71.8 128.3v.1M71.8 128.3v.4M71.8 128.6v.1"/>
<path d="M71.8 128.4h.1M71.8 128.6h.1M71.8 128.4v.1M71.8 128.5h.1M71.8 128.5v.1M124.5 120.8l.1 .1M124.5 138.5l.1 .2M124.5 120.7v.1M124.5 120.7h.1M124.5 120.6v.1M124.5 120.6h.1M124.5 120.8h.1"/>
<path d="M124.5 138.5h.1M124.5 138.4v.1M124.5 138.4h.1M124.5 138.6h.1M124.6 120.9h.1M124.6 120.5h.1M124.6 120.5l-.1 .1M124.6 138.7h.1M124.6 138.3h.1M124.6 138.3l-.1 .1M124.6 120.5v.4M124.6 138.3v.4"/>
<path d="M124.7 120.8v.1M124.7 120.8h.1M124.7 120.7h.1M124.7 120.9h-.1M124.7 138.6l-.1 .1M124.7 138.7h.1M124.7 138.3h.1M124.7 120.9h.1M124.7 120.5h.1M124.7 120.7v.1M124.7 138.3v.4M124.7 120.5v.4"/>
<path d="M124.7 138.8v.3h.1M124.7 120.4v18.4M124.7 120.4h.1M124.7 138.8h.1M124.7 120.5v.2M124.8 120.9h.1M124.8 120.5v.4M124.8 120.6h.1M124.8 120.1h-.1v.3M124.8 120.5h-.1M125.4 128.5h.1M125.4 128.5l.1 .1"/>
<path d="M125.4 128.5h.2M125.5 128.5h.1M125.5 128.6h.1M125.5 128.5v.1M125.5 128.4v.1M125.6 128.5h.1M125.6 128.4v.1M125.6 128.4h.1M125.6 128.6h.1M125.6 128.5v.1M147 128.5h.1M147 128.5l.1 .1"/>
<path d="M147 128.5h.2M147.1 128.5h.1M147.1 128.6h.1M147.1 128.4h.1M147.1 128.4v.1M147.1 128.4v.2M147.2 128.5h.1M147.2 128.6h.1M147.2 128.5v.1M147.2 128.5l-.1 .1M147.8 120.5h.1M147.8 120.9h.1"/>
<path d="M147.8 120.8h.1M147.8 120.6h.1M147.8 120.5v.4M147.8 122.3h.2M147.9 120.5h.1M147.9 120.9h.1M147.9 120.5v.4M147.9 120.5l.1 .1M148 120.8l-.1 .1M148 120.8h.1M148 120.7v.1M148 120.7h.1"/>
<path d="M148 120.6h.1M148 120.6v.1M148 121.7v.5M148 122.3v.3h-.2M148 121.8h.1M148 121.8v.4M148 122.1v.1M148 122.2h.1M148.1 121.8v.1M148.1 121.8v.4M148.1 121.9h.1M148.1 121.9v.1"/>
<path d="M148.1 122h.1M148.1 122v.2M201 128.5v.1M201 128.5h.1M201 128.4v.1M201 128.4h.1M201 128.6h.1M201 128.6v.1M201 128.7h.1M201 128.3h.1M201 128.3v.1M201 128.3v.4"/>
<path d="M201.1 128.3v.4M201.1 128.3h.1M201.1 128.7h.1M201.1 128.6v.1M201.1 128.6h.1M201.2 128.6h.1M202.4 120.7h.1M202.4 120.7h.2M202.4 120.6h.1M202.4 120.6v.1M202.4 120.6l.1 .1M202.5 120.8h.1"/>
<path d="M202.5 120.6h.1M202.5 120.7h.1M202.5 120.6v.2M202.5 120.7v.1M202.5 120.6v.1M202.6 120.7h.1M204.9 121.9h.1M204.9 122h.1M204.9 121.9v.1M205 121.9h.1M205 122h.1M205 122v.1"/>
<path d="M205 122.1h.1M205 121.8l.1 .1M205 121.8v.1M205 121.8v.3M205.1 122h.1M205.1 121.9v.1M205.1 121.9h.1M205.1 121.9l-.2 .1M217.6 122h.1M217.6 121.9h.1M217.6 121.9v.1M217.7 121.9h.1"/>
<path d="M217.7 122h.1M217.7 122v.1M217.7 122.1h.1M217.7 121.8l.1 .1M217.7 121.8v.1M217.7 121.8v.2M217.8 122h.1M217.8 121.9v.1M217.8 121.9h.1M217.8 121.9l-.2 .1M230.3 121.9h.1M230.3 122h.1"/>
<path d="M230.3 121.9v.1M230.4 121.9h.1M230.4 122h.1M230.4 122v.1M230.4 122.1h.1M230.4 121.8l.1 .1M230.4 121.8v.1M230.4 121.8v.2M230.5 122h.1M230.5 121.9v.1M230.5 121.9h.1M230.5 121.9l-.2 .1"/>
<path d="M232.8 120.7h.1M232.8 120.7h.3M232.9 120.6h.1M232.9 120.6v.1M232.9 120.7h.1M232.9 120.8h.1M232.9 120.6v.2M233 120.7h.1M233 120.8h.1M233 120.7v.1M233 120.6h.1M233 120.6v.1"/>
<path d="M233.1 120.7h.1M234.3 120.5h.1M234.3 120.9h.1M234.3 120.5v.4M234.3 120.5l.1 .4M234.4 120.5h.1M234.4 120.9h.1M234.4 120.5v.4M234.4 120.5l.1 .1M234.4 120.6h.1M234.4 120.7h.1M234.5 120.8h.1"/>
<path d="M234.5 120.8l-.1 .1M234.5 120.7h.1M234.5 120.6v.1M234.5 120.6h.1M234.5 120.6l-.1 .1M234.5 120.7v.1M33.5 144.2l.1 .1h62M33.5 141.9l.2-.1zM33.5 141.7l62.2 .1zM33.5 141.9h62.2M33.5 144.2h62.2M33.5 141.9v2.3"/>
<path d="M33.9 141.7h.1M33.9 141.7h.5M33.9 141.6h.1M33.9 141.7h.4M33.9 141.6h.4M33.9 141.6v.1M34 141.6h.1M34.1 141.6h-.2M34.1 141.6h.1M34.2 141.6h.1M34.3 141.7h.1M34.3 141.6h.1"/>
<path d="M34.3 141.6v.1M34.4 141.7h.1M38.3 140.4h.1M38.4 140.4v.2M38.4 140.4h.1M38.4 140.3h.1M38.4 140.5h.1M38.4 140.4v.1M38.4 140.6h.1M38.4 140.2h.1M38.4 140.2v.1M38.4 140.2v.4"/>
<path d="M38.5 140.6h.1M38.5 140.5v.1M38.5 140.2h.1M38.5 140.2v.4M38.5 141.7v-42h49.6v-.3h-16.5v42.3M39.8 140.3v.1M39.8 140.4v.1M39.8 140.4h.1M39.8 140.3h.1M39.8 140.3v.2M39.9 140.3h.1M39.9 140.4h.1"/>
<path d="M39.9 140.4v.1M39.9 140.3v.1M48.8 141.7h.1M48.8 141.7h.5M48.9 141.7h.1M48.9 141.6h.1M48.9 141.6h.3M48.9 141.7h.3M48.9 141.6v.1M49 141.6h-.1M49 141.6h.1M49.1 141.6h.1"/>
<path d="M49.2 141.7h.1M49.2 141.6h.1M49.2 141.6v.1M49.3 141.7h.1M53.2 144.7h.1M53.2 144.3v.4M53.3 144.7h.3M53.4 144.7h.2M53.4 144.7h-.1M53.4 144.3v.4M53.6 144.7h.3M53.8 144.7h-.2"/>
<path d="M53.8 144.3v.4M53.8 144.7h.1M54 144.7h-.1M54 144.3v.4M57 144.7h.1M57 144.3v.4M57.1 144.7h.3M57.3 144.7h-.2M57.3 144.7h.1M57.3 144.3v.4M57.4 144.7h.3M57.6 144.7h-.2"/>
<path d="M57.6 144.7h.1M57.6 144.3v.4M57.9 144.7h-.2M57.9 144.3v.4M70.2 140.3h.1M70.2 140.4l.1 .1M70.2 140.4h.2M70.3 140.4h.1M70.3 140.3h.1M70.3 140.3h-.1M70.3 140.4h-.1M70.3 140.3v.2"/>
<path d="M70.3 140.4v.1M70.3 140.4l.1 .1M70.4 140.3h.1M70.4 140.3h-.1M70.4 140.4h.1M70.4 140.4v.1M70.4 140.3v.1M71.6 140.4h.1M71.6 140.8h.1M71.7 140.4h.1M71.7 140.8h.1M71.7 140.4v.4"/>
<path d="M71.8 140.8h-.1M71.8 140.4v.1M71.8 140.4v.4M71.8 140.7v.1M71.8 140.5h.1M71.8 140.7h.1M71.8 140.5v.1M71.8 140.6h.1M71.8 140.6v.1M78.7 141.7h.1M78.7 141.7h.4M78.7 141.6h.1"/>
<path d="M78.7 141.6h.4M78.7 141.6v.1M78.8 141.6h.1M78.8 141.6h-.1M78.9 141.6h.1M79 141.6h.1M79.1 141.7h.1M79.1 141.6h.1M79.1 141.6v.1M94.9 141.7h.1M94.9 141.7h.4M94.9 141.6h.1"/>
<path d="M94.9 141.6h.4M94.9 141.6v.1M95 141.6h-.1M95 141.6h.1M95.1 141.6h.1M95.2 141.6h.1M95.3 141.7h.1M95.3 141.6h.1M95.3 141.6v.1M95.6 141.8l.1 .1zM95.7 144.2l-.1 .1M95.7 141.9v2.3"/>
<path d="M119.8 144.2l.2 .1M119.8 141.7l33 .1zM119.8 141.9v2.3M119.8 141.9h33M119.8 144.2h33M120 141.8l-.2 .1M120 144.3h32.7M120.2 141.7h.1M120.2 141.6h.1M120.2 141.7h.5M120.2 141.6h.2M120.2 141.6v.1"/>
<path d="M120.3 141.6h.1M120.4 141.6h.1M120.4 141.6h-.1M120.4 141.6h.3M120.5 141.6h.1M120.5 141.6h.2M120.7 141.7h-.1M120.7 141.6h.1M120.7 141.7h.1M120.7 141.6v.1M121.5 141.6h.1M121.5 141.7h.1"/>
<path d="M121.5 141.7h.4M121.5 141.6v.1M121.6 141.6h-.1M121.6 141.6h.1M121.6 141.6h.3M121.7 141.6h.1M121.8 141.6h.1M121.9 141.6h.1M121.9 141.7h.1M121.9 141.6v.1M124.7 140.4v.2M124.7 140.4h.1"/>
<path d="M124.7 140.3h.1M124.7 140.6h.1M124.7 140.2h.1M124.7 140.2v.1M124.7 140.2v.4M124.8 140.2v.3M124.8 140.2h.1M124.8 140.2l-.1 .4M124.8 140.3h.1M124.8 141.7v-42h23v42M125.4 140.5h.1M125.4 140.5v.1"/>
<path d="M125.4 140.6h.1M125.4 140.5h.2M125.5 140.5h.1M125.5 140.6h.1M125.5 140.7h.1M125.5 140.6v.1M125.6 140.6h.1M125.6 140.5h.1M125.6 140.7h.1M125.6 140.5v.1M136 144.7h.2M136 144.3v.4"/>
<path d="M136.1 141.6h.1M136.1 141.7h.1M136.1 141.7h.4M136.1 141.6v.1M136.2 144.7h.3M136.2 141.6h-.1M136.2 141.6h.1M136.2 141.6h.3M136.3 141.6h.1M136.3 144.7h-.1M136.3 144.7h.2M136.3 144.3v.4"/>
<path d="M136.4 141.6h.1M136.5 141.7h.1M136.5 141.6h.1M136.5 141.6v.1M136.7 144.7h-.2M136.7 144.3v.4h-.2M143 144.7h.2M143 144.3v.4M143.2 144.7h.3M143.3 144.7h-.1M143.3 144.3v.4M143.3 144.7h.2"/>
<path d="M143.7 144.7h-.2M143.7 144.3v.4h-.2M147 140.5h.1M147 140.5v.1M147 140.6h.1M147 140.5h.2M147.1 140.5h.1M147.1 140.6h.1M147.1 140.7h.1M147.1 140.5v.2M147.1 140.6v.1M147.2 140.5h.1"/>
<path d="M147.2 140.6h.1M147.2 140.6h-.1M147.2 140.5v.1M147.8 140.2h.1M147.8 140.5v.1M147.8 140.5h.1M147.8 140.6h.1M147.8 140.3h.1M147.8 140.2v.4M147.9 140.2h.1M147.9 140.6h.1M147.9 140.2v.4"/>
<path d="M147.9 140.2l.1 .1M148 140.5l-.1 .1M148 140.5h.1M148 140.4v.1M148 140.4h.1M148 140.3v.1M148 140.3h.1M150.7 141.7h.1M150.7 141.6h.1M150.7 141.7h.4M150.7 141.6v.1M150.8 141.6h.1"/>
<path d="M150.8 141.6h-.1M150.8 141.6h.3M150.9 141.6h.1M151 141.6h.1M151.1 141.7h.1M151.1 141.6h.1M151.1 141.6v.1M152 141.6h.1M152 141.7h.1M152 141.7h.4M152 141.6v.1M152.1 141.6h.1"/>
<path d="M152.1 141.6h-.1M152.1 141.6h.3M152.2 141.6h.1M152.3 141.6h.1M152.4 141.6h.1M152.4 141.7h.1M152.4 141.6v.1M152.7 141.8l.1 .1M152.8 144.2l-.1 .1M152.8 141.9v2.3M177.1 144.2l.1 .1h61.9M177.1 141.7l62.2 .1z"/>
<path d="M177.1 141.9h62.2M177.1 144.2h62.2M177.1 141.9v2.3M177.2 141.8l-.1 .1M177.5 141.7h.1M177.5 141.7h.4M177.5 141.6h.1M177.5 141.6h.4M177.5 141.6v.1M177.6 141.6h.1M177.7 141.6h-.2M177.7 141.6h.1"/>
<path d="M177.8 141.6h.1M177.9 141.6h.1M177.9 141.7h.1M177.9 141.6v.1M193.7 141.7h.1M193.7 141.7h.4M193.7 141.6h.1M193.7 141.6h.4M193.7 141.6v.1M193.8 141.6h.1M193.9 141.6h-.2M193.9 141.6h.1"/>
<path d="M194 141.6h.1M194.1 141.6h.1M194.1 141.7h.1M194.1 141.6v.1M201 140.5v.1M201 140.5h.1M201 140.6v.1M201 140.6h.1M201 140.7v.1M201 140.7h.1M201 140.8h.1M201 140.4h.1"/>
<path d="M201 140.4v.1M201 140.4v.4M201.1 140.4v.4M201.1 140.4h.1M201.1 140.8h.1M201.1 140.7v.1M201.1 140.7h.1M201.2 140.7h.1M201.2 141.7v-42.3h-16.5v.3h49.6v42M202.4 140.4h.1M202.4 140.4h.2M202.4 140.3h.1"/>
<path d="M202.4 140.3v.1M202.4 140.3l.1 .1M202.5 140.5h.1M202.5 140.3h.1M202.5 140.4h.1M202.5 140.4v.1M202.5 140.3v.2M202.5 140.3v.1M202.6 140.4h.1M214.9 144.3l.1 .4M215 144.7h.1M215.1 144.7h.3"/>
<path d="M215.2 144.7h-.1M215.2 144.7h.2M215.2 144.3v.4M215.4 144.7h.3M215.5 144.7h-.1M215.5 144.7h.2M215.5 144.3v.4M215.8 144.7h-.1M215.8 144.3v.4M218.8 144.7h.1M218.8 144.3v.4M218.9 144.7h.3"/>
<path d="M219 144.7h-.1M219 144.7h.2M219 144.3v.4M219.2 144.7h.3M219.4 144.7h-.2M219.4 144.7h.1M219.4 144.3v.4M219.6 144.7h-.1M219.6 144.3v.4M223.5 141.7h.1M223.5 141.7h.5M223.6 141.7h.1"/>
<path d="M223.6 141.6h.1M223.6 141.7h.3M223.6 141.6h.3M223.6 141.6v.1M223.7 141.6h.1M223.7 141.6h-.1M223.8 141.6h.1M223.9 141.7h.1M223.9 141.6h.1M223.9 141.6v.1M224 141.7h.1M232.8 140.4h.1"/>
<path d="M232.8 140.4h.3M232.9 140.3h.1M232.9 140.3v.1M232.9 140.4h.1M232.9 140.5h.1M232.9 140.4v.1M232.9 140.3v.2M233 140.4v.1M233 140.4h.1M233 140.3h.1M233 140.3v.1M233.1 140.4h.1"/>
<path d="M234.3 140.2h.1M234.3 140.2v.4M234.4 140.2h.1M234.4 140.6h.1M234.4 140.2v.4M234.4 140.6h-.1M234.4 140.2l.1 .1M234.4 140.3h.1M234.4 140.3v.1M234.4 140.4h.1M234.4 140.5h.1M234.5 140.4l-.1 .2"/>
<path d="M234.5 140.4h.1M234.5 140.3v.1M234.5 140.4l-.1 .1M238.4 141.7h.1M238.4 141.7h.5M238.5 141.7h.1M238.5 141.6h.1M238.5 141.7h.4M238.5 141.6h.4M238.5 141.6v.1M238.6 141.6h-.1M238.6 141.6h.1"/>
<path d="M238.7 141.6h.1M238.7 141.6h.2M238.8 141.6h.1M238.9 141.7h.1M238.9 141.6h.1M238.9 141.6v.1M239.1 141.8l.2 .1M239.3 144.2l-.2 .1M239.3 141.9v2.3"/>
<circle cx="199.6" cy="36.2" r=".2"/>
<circle cx="232.8" cy="22.9" r=".07"/>
<circle cx="219.5" cy="56.2" r=".14"/>
<circle cx="219.5" cy="40.1" r=".15"/>
<circle cx="219.5" cy="72.2" r=".15"/>
<circle cx="204.1" cy="84.6" r=".17"/>
<circle cx="39.8" cy="101" r=".21"/>
<circle cx="39.9" cy="101" r=".18"/>
<circle cx="39.9" cy="101" r=".22"/>
<circle cx="55.1" cy="101" r=".21"/>
<circle cx="55.1" cy="101" r=".18"/>
<circle cx="55.1" cy="101" r=".22"/>
<circle cx="70.3" cy="101" r=".21"/>
<circle cx="70.3" cy="101" r=".18"/>
<circle cx="70.3" cy="101" r=".22"/>
<circle cx="125.5" cy="115.2" r=".21"/>
<circle cx="125.5" cy="115.2" r=".2"/>
<circle cx="147.1" cy="115.2" r=".21"/>
<circle cx="147.1" cy="115.2" r=".2"/>
<circle cx="202.5" cy="101" r=".2"/>
<circle cx="202.5" cy="101" r=".22"/>
<circle cx="205" cy="104.2" r=".23"/>
<circle cx="205" cy="104.2" r=".2"/>
<circle cx="217.7" cy="101" r=".2"/>
<circle cx="217.7" cy="104.2" r=".23"/>
<circle cx="217.7" cy="104.2" r=".2"/>
<circle cx="217.7" cy="101" r=".22"/>
<circle cx="230.4" cy="104.2" r=".23"/>
<circle cx="230.4" cy="104.2" r=".2"/>
<circle cx="233" cy="101" r=".2"/>
<circle cx="233" cy="101" r=".22"/>
<circle cx="39.8" cy="120.7" r=".21"/>
<circle cx="39.9" cy="120.7" r=".18"/>
<circle cx="39.9" cy="120.7" r=".22"/>
<circle cx="42.4" cy="120.7" r=".23"/>
<circle cx="42.4" cy="138.5" r=".23"/>
<circle cx="42.4" cy="138.5" r=".2"/>
<circle cx="42.4" cy="120.7" r=".2"/>
<circle cx="55.1" cy="120.7" r=".23"/>
<circle cx="55.1" cy="138.5" r=".23"/>
<circle cx="55.1" cy="138.5" r=".2"/>
<circle cx="55.1" cy="120.7" r=".2"/>
<circle cx="67.8" cy="120.7" r=".23"/>
<circle cx="67.8" cy="138.5" r=".23"/>
<circle cx="67.8" cy="120.7" r=".2"/>
<circle cx="67.8" cy="138.5" r=".2"/>
<circle cx="70.3" cy="120.7" r=".21"/>
<circle cx="70.3" cy="120.7" r=".18"/>
<circle cx="70.3" cy="120.7" r=".22"/>
<circle cx="125.5" cy="128.5" r=".21"/>
<circle cx="125.5" cy="128.5" r=".2"/>
<circle cx="147.1" cy="128.5" r=".21"/>
<circle cx="147.1" cy="128.5" r=".2"/>
<circle cx="202.5" cy="120.7" r=".2"/>
<circle cx="202.5" cy="120.7" r=".22"/>
<circle cx="205" cy="122" r=".23"/>
<circle cx="205" cy="122" r=".2"/>
<circle cx="217.7" cy="122" r=".23"/>
<circle cx="217.7" cy="122" r=".2"/>
<circle cx="230.4" cy="122" r=".23"/>
<circle cx="230.4" cy="122" r=".2"/>
<circle cx="233" cy="120.7" r=".2"/>
<circle cx="233" cy="120.7" r=".22"/>
<circle cx="39.8" cy="140.4" r=".21"/>
<circle cx="39.9" cy="140.4" r=".18"/>
<circle cx="39.9" cy="140.4" r=".22"/>
<circle cx="70.3" cy="140.4" r=".21"/>
<circle cx="70.3" cy="140.4" r=".18"/>
<circle cx="70.3" cy="140.4" r=".22"/>
<circle cx="125.5" cy="140.6" r=".21"/>
<circle cx="125.5" cy="140.6" r=".2"/>
<circle cx="147.1" cy="140.6" r=".21"/>
<circle cx="147.1" cy="140.6" r=".2"/>
<circle cx="202.5" cy="140.4" r=".2"/>
<circle cx="202.5" cy="140.4" r=".22"/>
<circle cx="233" cy="140.4" r=".2"/>
<circle cx="233" cy="140.4" r=".22"/>
</g>
<g font-size="7.8">
<text x="202" y="198.7">A</text>
<text x="257.3" y="198.6">1.0</text>
</g>
<text font-size="6.3" x="211.2" y="175.5">Frame and Shell</text>
<text font-size="5.4" x="213.5" y="162.4">Cooper Machine Co.</text>
<text font-size="3.9" x="217.1" y="196.3">Frame Assembly</text>
<g font-size="3.5">
<text x="171" y="175.9">Notchmatic</text>
<text x="173.3" y="193.2">Structural</text>
</g>
<g font-size="3.4">
<text x="201.1" y="168.8">TITLE:</text>
<text x="202" y="190.8">SIZE</text>
<text x="210.8" y="190.9">FILE NAME</text>
<text x="259.8" y="191">REV</text>
<text x="201.7" y="204.5">SCALE: 1:20</text>
<text x="221" y="204.5">WEIGHT:</text>
<text x="247.8" y="204.4">SHEET 1 OF 1</text>
</g>
<g font-size="3.2">
<text x="44.2" y="210.4">5</text>
<text x="94.6" y="210.3">4</text>
<text x="143.1" y="210.4">3</text>
<text x="193.2" y="210.3">2</text>
<text x="245.4" y="210.6">1</text>
</g>
<g font-size="2.5">
<text x="178.7" y="159.7">K. Yuk</text>
<text x="175.8" y="164.8">12/17/2014</text>
</g>
<text font-size="2.4" x="113.1" y="158.9">UNLESS OTHERWISE SPECIFIED:</text>
<g font-size="2.2">
<text x="149.1" y="159.4">DRAWN BY</text>
<text x="112.8" y="164.5">DIMENSIONS ARE IN INCHES</text>
<text x="112.8" y="167.1">TOLERANCES:</text>
<text x="152.1" y="164.7">DATE</text>
<text x="112.8" y="169.8">FRACTIONAL</text>
<text x="112.8" y="172.5">ANGULAR: MACH</text>
<text x="135.8" y="172.5">BEND</text>
<text x="112.8" y="175.1">TWO PLACE DECIMAL</text>
<text x="112.8" y="177.8">THREE PLACE DECIMAL</text>
<text x="148.2" y="197.8">COMMENTS:</text>
<text x="148.2" y="200.5">Headstock Mounting is Separate</text>
</g>
<g font-size="2.1">
<text x="166.6" y="170">APPLICATION</text>
<text x="149.7" y="181.2">NEXT ASSY</text>
<text x="149.4" y="192.7">SUBSYSTEM</text>
<text x="116.4" y="204.3">DO NOT SCALE DRAWING</text>
</g>
<g font-size="2">
<text x="112.5" y="183.3">INTERPRET GEOMETRIC</text>
<text x="112.5" y="185.9">TOLERANCING PER:</text>
<text x="112.4" y="189.4">MATERIAL</text>
<text x="112.4" y="196.2">FINISH</text>
</g>
</svg>
